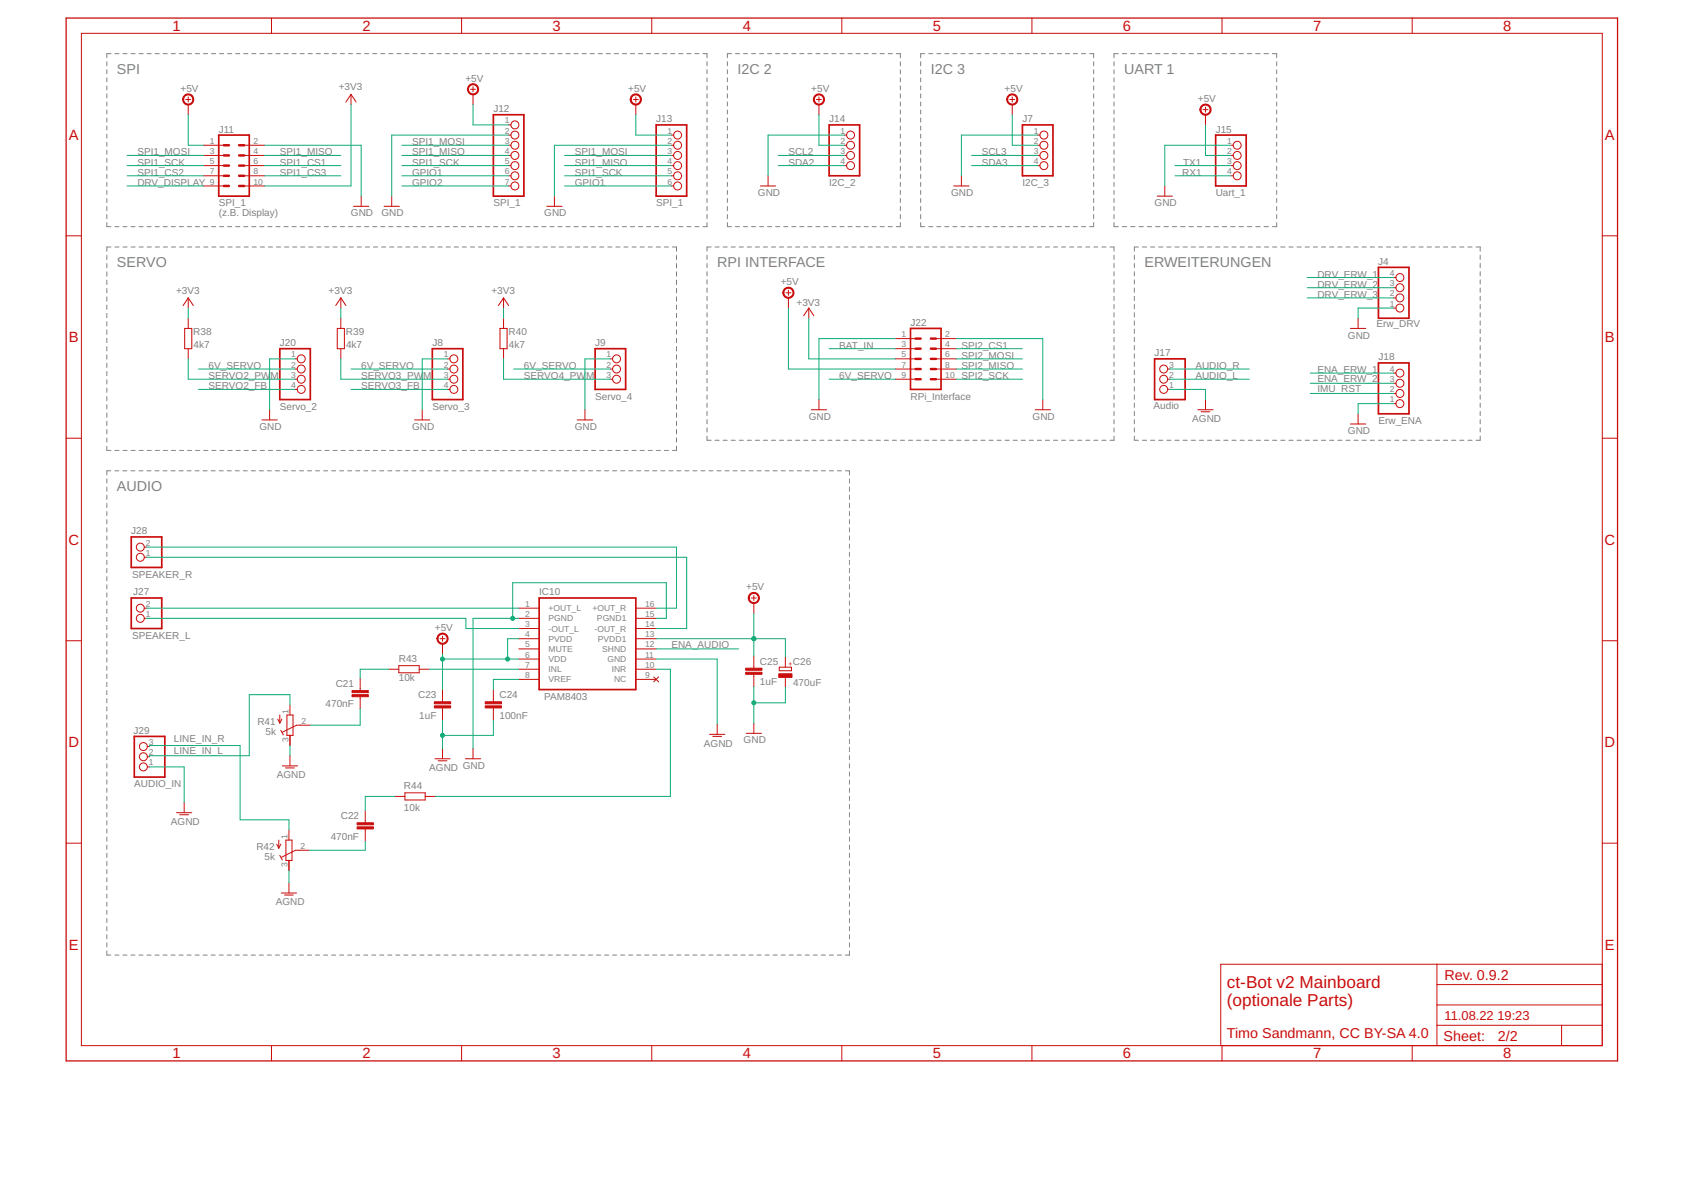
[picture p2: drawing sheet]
<svg xmlns="http://www.w3.org/2000/svg" width="420mm" height="297mm" viewBox="0 0 420 297" stroke-linecap="round" stroke-linejoin="round" font-family="sans-serif">
<g fill="none" stroke="#808080" stroke-width=".25">
<path d="M26.7 15.4v1M26.7 17.4v1M26.7 19.4v1M27.7 13.4h-1v1M28.7 13.4h1M30.7 13.4h1M32.7 13.4h1M34.7 13.4h1M36.7 13.4h1M38.7 13.4h1.1M40.7 13.4h1.1M42.8 13.4h1"/>
<path d="M44.8 13.4h1M46.8 13.4h1M48.8 13.4h1M50.8 13.4h1M52.8 13.4h1M54.8 13.4h1M56.8 13.4h1M58.8 13.4h1.1M60.9 13.4h1M62.9 13.4h1M64.9 13.4h1M66.9 13.4h1"/>
<path d="M68.9 13.4h1M70.9 13.4h1M72.9 13.4h1M74.9 13.4h1M76.9 13.4h1.1M79 13.4h1M81 13.4h1M83 13.4h1M85 13.4h1M87 13.4h1M89 13.4h1M91 13.4h1"/>
<path d="M93 13.4h1M95.1 13.4h1M97.1 13.4h1M99.1 13.4h1M101.1 13.4h1M103.1 13.4h1M105.1 13.4h1M107.1 13.4h1M109.1 13.4h1M111.1 13.4h1.1M113.2 13.4h1M115.2 13.4h1"/>
<path d="M117.2 13.4h1M119.2 13.4h1M121.2 13.4h1M123.2 13.4h1M125.2 13.4h1M127.2 13.4h1M129.2 13.4h1.1M131.3 13.4h1M133.3 13.4h1M135.3 13.4h1M137.3 13.4h1M139.3 13.4h1"/>
<path d="M141.3 13.4h1M143.3 13.4h1M145.3 13.4h1M147.3 13.4h1.1M149.4 13.4h1M151.4 13.4h1M153.4 13.4h1M155.4 13.4h1M157.4 13.4h1M159.4 13.4h1M161.4 13.4h1M163.4 13.4h1"/>
<path d="M165.4 13.4h1.1M167.4 13.4h1.1M169.5 13.4h1M171.5 13.4h1M173.5 13.4h1M175.5 13.4h1v1M176.5 15.4v1M176.5 17.4v1M176.5 19.4v1M181.6 15.4v1M181.6 17.4v1M181.6 19.4v1"/>
<path d="M182.6 13.4h-1v1M183.6 13.4h1M185.6 13.4h1M187.6 13.4h1M189.6 13.4h1M191.6 13.4h1M193.6 13.4h1M195.6 13.4h1.1M197.7 13.4h1M199.7 13.4h1M201.7 13.4h1M203.7 13.4h1"/>
<path d="M205.7 13.4h1M207.7 13.4h1M209.7 13.4h1M211.7 13.4h1M213.7 13.4h1M215.7 13.4h1M217.7 13.4h1M219.7 13.4h1M221.7 13.4h1.1M223.8 13.4h1v1M224.8 15.4v1M224.8 17.4v1"/>
<path d="M224.8 19.4v1M229.8 15.4v1M229.8 17.4v1M229.8 19.4v1M230.8 13.4h-1v1M231.9 13.4h1M233.9 13.4h1M235.9 13.4h1M237.9 13.4h1M239.9 13.4h1M241.9 13.4h1M243.9 13.4h1"/>
<path d="M245.9 13.4h1M247.9 13.4h1M249.9 13.4h1M251.9 13.4h1M253.9 13.4h1.1M255.9 13.4h1.1M258 13.4h1M260 13.4h1M262 13.4h1M264 13.4h1M266 13.4h1M268 13.4h1"/>
<path d="M270 13.4h1M272 13.4h1v1M273 15.4v1M273 17.4v1M273 19.4v1M278.1 15.4v1M278.1 17.4v1M278.1 19.4v1M279.2 13.4h-1.1v1M280.2 13.4h1.1M282.3 13.4h1M284.4 13.4h1"/>
<path d="M286.4 13.4h1.1M288.5 13.4h1.1M290.6 13.4h1.1M292.7 13.4h1.1M294.7 13.4h1.1M296.8 13.4h1.1M298.9 13.4h1.1M301 13.4h1.1M303.1 13.4h1.1M305.2 13.4h1M307.2 13.4h1.1M309.3 13.4h1.1"/>
<path d="M311.4 13.4h1.1M313.5 13.4h1.1M315.6 13.4h1.1M317.6 13.4h1.1v1M318.7 15.4v1M318.7 17.4v1M318.7 19.4v1M26.7 21.4v1M26.7 23.4v1M26.7 25.4v1.1M26.7 27.5v1M26.7 29.5v1"/>
<path d="M26.7 31.5v1M26.7 33.5v1M26.7 35.5v1M26.7 37.5v1M26.7 39.5v1M176.5 21.4v1M176.5 23.4v1M176.5 25.4v1.1M176.5 27.5v1M176.5 29.5v1M176.5 31.5v1M176.5 33.5v1"/>
<path d="M176.5 35.5v1M176.5 37.5v1M176.5 39.5v1M181.6 21.4v1M181.6 23.4v1M181.6 25.4v1.1M181.6 27.5v1M181.6 29.5v1M181.6 31.5v1M181.6 33.5v1M181.6 35.5v1M181.6 37.5v1"/>
<path d="M181.6 39.5v1M224.8 21.4v1M224.8 23.4v1M224.8 25.4v1.1M224.8 27.5v1M224.8 29.5v1M224.8 31.5v1M224.8 33.5v1M224.8 35.5v1M224.8 37.5v1M224.8 39.5v1M229.8 21.4v1"/>
<path d="M229.8 23.4v1M229.8 25.4v1.1M229.8 27.5v1M229.8 29.5v1M229.8 31.5v1M229.8 33.5v1M229.8 35.5v1M229.8 37.5v1M229.8 39.5v1M273 21.4v1M273 23.4v1M273 25.4v1.1"/>
<path d="M273 27.5v1M273 29.5v1M273 31.5v1M273 33.5v1M273 35.5v1M273 37.5v1M273 39.5v1M278.1 21.4v1M278.1 23.4v1M278.1 25.4v1.1M278.1 27.5v1M278.1 29.5v1"/>
<path d="M278.1 31.5v1M278.1 33.5v1M278.1 35.5v1M278.1 37.5v1M278.1 39.5v1M318.7 21.4v1M318.7 23.4v1M318.7 25.4v1.1M318.7 27.5v1M318.7 29.5v1M318.7 31.5v1M318.7 33.5v1"/>
<path d="M318.7 35.5v1M318.7 37.5v1M318.7 39.5v1M26.7 41.5v1M26.7 43.5v1M26.7 45.5v1M26.7 47.5v1M26.7 49.6v.9M26.7 51.5v1.1M26.7 53.6v1M26.7 55.6v1h1M28.7 56.6h1"/>
<path d="M30.7 56.6h1M32.7 56.6h1M34.7 56.6h1M36.7 56.6h1M38.7 56.6h1.1M40.7 56.6h1.1M42.8 56.6h1M44.8 56.6h1M46.8 56.6h1M48.8 56.6h1M50.8 56.6h1M52.8 56.6h1"/>
<path d="M54.8 56.6h1M56.8 56.6h1M58.8 56.6h1.1M60.9 56.6h1M62.9 56.6h1M64.9 56.6h1M66.9 56.6h1M68.9 56.6h1M70.9 56.6h1M72.9 56.6h1M74.9 56.6h1M76.9 56.6h1.1"/>
<path d="M79 56.6h1M81 56.6h1M83 56.6h1M85 56.6h1M87 56.6h1M89 56.6h1M91 56.6h1M93 56.6h1M95.1 56.6h1M97.1 56.6h1M99.1 56.6h1M101.1 56.6h1"/>
<path d="M103.1 56.6h1M105.1 56.6h1M107.1 56.6h1M109.1 56.6h1M111.1 56.6h1.1M113.2 56.6h1M115.2 56.6h1M117.2 56.6h1M119.2 56.6h1M121.2 56.6h1M123.2 56.6h1M125.2 56.6h1"/>
<path d="M127.2 56.6h1M129.2 56.6h1.1M131.3 56.6h1M133.3 56.6h1M135.3 56.6h1M137.3 56.6h1M139.3 56.6h1M141.3 56.6h1M143.3 56.6h1M145.3 56.6h1M147.3 56.6h1.1M149.4 56.6h1"/>
<path d="M151.4 56.6h1M153.4 56.6h1M155.4 56.6h1M157.4 56.6h1M159.4 56.6h1M161.4 56.6h1M163.4 56.6h1M165.4 56.6h1.1M167.4 56.6h1.1M169.5 56.6h1M171.5 56.6h1M173.5 56.6h1"/>
<path d="M176.5 55.6v1h-1M176.5 41.5v1M176.5 43.5v1M176.5 45.5v1M176.5 47.5v1M176.5 49.6v.9M176.5 51.5v1.1M176.5 53.6v1M181.6 55.6v1h1M181.6 41.5v1M181.6 43.5v1M181.6 45.5v1"/>
<path d="M181.6 47.5v1M181.6 49.6v.9M181.6 51.5v1.1M181.6 53.6v1M183.6 56.6h1M185.6 56.6h1M187.6 56.6h1M189.6 56.6h1M191.6 56.6h1M193.6 56.6h1M195.6 56.6h1.1M197.7 56.6h1"/>
<path d="M199.7 56.6h1M201.7 56.6h1M203.7 56.6h1M205.7 56.6h1M207.7 56.6h1M209.7 56.6h1M211.7 56.6h1M213.7 56.6h1M215.7 56.6h1M217.7 56.6h1M219.7 56.6h1M221.7 56.6h1.1"/>
<path d="M224.8 55.6v1h-1M224.8 41.5v1M224.8 43.5v1M224.8 45.5v1M224.8 47.5v1M224.8 49.6v.9M224.8 51.5v1.1M224.8 53.6v1M229.8 55.6v1h1M229.8 41.5v1M229.8 43.5v1M229.8 45.5v1"/>
<path d="M229.8 47.5v1M229.8 49.6v.9M229.8 51.5v1.1M229.8 53.6v1M231.9 56.6h1M233.9 56.6h1M235.9 56.6h1M237.9 56.6h1M239.9 56.6h1M241.9 56.6h1M243.9 56.6h1M245.9 56.6h1"/>
<path d="M247.9 56.6h1M249.9 56.6h1M251.9 56.6h1M253.9 56.6h1.1M255.9 56.6h1.1M258 56.6h1M260 56.6h1M262 56.6h1M264 56.6h1M266 56.6h1M268 56.6h1M270 56.6h1"/>
<path d="M273 55.6v1h-1M273 41.5v1M273 43.5v1M273 45.5v1M273 47.5v1M273 49.6v.9M273 51.5v1.1M273 53.6v1M278.1 55.6v1h1.1M278.1 41.5v1M278.1 43.5v1M278.1 45.5v1"/>
<path d="M278.1 47.5v1M278.1 49.6v.9M278.1 51.5v1.1M278.1 53.6v1M280.2 56.6h1.1M282.3 56.6h1M284.4 56.6h1M286.4 56.6h1.1M288.5 56.6h1.1M290.6 56.6h1.1M292.7 56.6h1.1M294.7 56.6h1.1"/>
<path d="M296.8 56.6h1.1M298.9 56.6h1.1M301 56.6h1.1M303.1 56.6h1.1M305.2 56.6h1M307.2 56.6h1.1M309.3 56.6h1.1M311.4 56.6h1.1M313.5 56.6h1.1M315.6 56.6h1.1M318.7 55.6v1h-1.1M318.7 41.5v1"/>
<path d="M318.7 43.5v1M318.7 45.5v1M318.7 47.5v1M318.7 49.6v.9M318.7 51.5v1.1M318.7 53.6v1M26.7 63.7v1.1M26.7 65.8v1.1M26.7 67.9v1M26.7 69.9v1.1M26.7 72v1.1M26.7 74.1v1.1"/>
<path d="M26.7 76.2v1M26.7 78.2v1.1M27.7 61.7h-1v1M28.7 61.7h1M30.7 61.7h1M32.7 61.7h1M34.7 61.7h1.1M36.7 61.7h1.1M38.8 61.7h1M40.8 61.7h1M42.8 61.7h1M44.8 61.7h1"/>
<path d="M46.8 61.7h1.1M48.9 61.7h1M50.9 61.7h1M52.9 61.7h1M54.9 61.7h1M56.9 61.7h1.1M58.9 61.7h1.1M61 61.7h1M63 61.7h1M65 61.7h1M67 61.7h1M69 61.7h1"/>
<path d="M71.1 61.7h1M73.1 61.7h1M75.1 61.7h1M77.1 61.7h1M79.1 61.7h1M81.1 61.7h1M83.1 61.7h1.1M85.2 61.7h1M87.2 61.7h1M89.2 61.7h1M91.2 61.7h1M93.2 61.7h1.1"/>
<path d="M95.2 61.7h1.1M97.3 61.7h1M99.3 61.7h1M101.3 61.7h1M103.3 61.7h1M105.3 61.7h1.1M107.4 61.7h1M109.4 61.7h1M111.4 61.7h1M113.4 61.7h1M115.4 61.7h1M117.5 61.7h1"/>
<path d="M119.5 61.7h1M121.5 61.7h1M123.5 61.7h1M125.5 61.7h1M127.5 61.7h1M129.5 61.7h1.1M131.6 61.7h1M133.6 61.7h1M135.6 61.7h1M137.6 61.7h1M139.6 61.7h1.1M141.6 61.7h1.1"/>
<path d="M143.7 61.7h1M145.7 61.7h1M147.7 61.7h1M149.7 61.7h1M151.7 61.7h1.1M153.8 61.7h1M155.8 61.7h1M157.8 61.7h1M159.8 61.7h1M161.8 61.7h1M163.8 61.7h1.1M165.9 61.7h1"/>
<path d="M167.9 61.7h1v1M168.9 63.7v1.1M168.9 65.8v1.1M168.9 67.9v1M168.9 69.9v1.1M168.9 72v1.1M168.9 74.1v1.1M168.9 76.2v1M168.9 78.2v1.1M176.5 63.7v1M176.5 65.8v1M176.5 67.8v1.1"/>
<path d="M176.5 69.8v1.1M176.5 71.9v1.1M176.5 74v1M176.5 76v1.1M176.5 78.1v1M177.5 61.7h-1v1M178.5 61.7h1M180.5 61.7h1M182.5 61.7h1.1M184.6 61.7h1M186.6 61.7h1M188.6 61.7h1"/>
<path d="M190.6 61.7h1M192.6 61.7h1M194.6 61.7h1M196.6 61.7h1M198.6 61.7h1M200.6 61.7h1.1M202.7 61.7h1M204.7 61.7h1M206.7 61.7h1M208.7 61.7h1M210.7 61.7h1M212.7 61.7h1"/>
<path d="M214.7 61.7h1.1M216.7 61.7h1.1M218.8 61.7h1M220.8 61.7h1M222.8 61.7h1M224.8 61.7h1M226.8 61.7h1M228.8 61.7h1M230.8 61.7h1M232.8 61.7h1M234.8 61.7h1.1M236.9 61.7h1"/>
<path d="M238.9 61.7h1M240.9 61.7h1M242.9 61.7h1M244.9 61.7h1M246.9 61.7h1M248.9 61.7h1M250.9 61.7h1M252.9 61.7h1.1M255 61.7h1M257 61.7h1M259 61.7h1M261 61.7h1"/>
<path d="M263 61.7h1M265 61.7h1M267 61.7h1M269 61.7h1M271.1 61.7h1M273.1 61.7h1M275.1 61.7h1M277.1 61.7h1v1M278.1 63.7v1M278.1 65.8v1M278.1 67.8v1.1M278.1 69.8v1.1"/>
<path d="M278.1 71.9v1.1M278.1 74v1M278.1 76v1.1M278.1 78.1v1M283.2 63.7v1M283.2 65.8v1M283.2 67.8v1.1M283.2 69.8v1.1M283.2 71.9v1.1M283.2 74v1M283.2 76v1.1M283.2 78.1v1"/>
<path d="M284.2 61.7h-1v1M285.2 61.7h1M287.2 61.7h1.1M289.3 61.7h1M291.3 61.7h1M293.3 61.7h1.1M295.4 61.7h1M297.4 61.7h1M299.4 61.7h1.1M301.5 61.7h1M303.5 61.7h1M305.5 61.7h1.1"/>
<path d="M307.6 61.7h1M309.6 61.7h1M311.6 61.7h1.1M313.6 61.7h1.1M315.7 61.7h1M317.7 61.7h1M319.7 61.7h1.1M321.8 61.7h1M323.8 61.7h1M325.8 61.7h1.1M327.9 61.7h1M329.9 61.7h1"/>
<path d="M331.9 61.7h1.1M334 61.7h1M336 61.7h1M338 61.7h1M340.1 61.7h1M342.1 61.7h1M344.1 61.7h1M346.2 61.7h1M348.2 61.7h1M350.2 61.7h1M352.3 61.7h1M354.3 61.7h1"/>
<path d="M356.3 61.7h1M358.3 61.7h1.1M360.4 61.7h1M362.4 61.7h1M364.4 61.7h1.1M366.5 61.7h1M368.5 61.7h1v1M369.5 63.7v1M369.5 65.8v1M369.5 67.8v1.1M369.5 69.8v1.1M369.5 71.9v1.1"/>
<path d="M369.5 74v1M369.5 76v1.1M369.5 78.1v1M26.7 80.3v1.1M26.7 82.4v1M26.7 84.4v1.1M26.7 86.5v1.1M26.7 88.6v1.1M26.7 90.7v1M26.7 92.7v1.1M26.7 94.8v1.1M26.7 96.9v1"/>
<path d="M26.7 98.9v1.1M168.9 80.3v1.1M168.9 82.4v1M168.9 84.4v1.1M168.9 86.5v1.1M168.9 88.6v1.1M168.9 90.7v1M168.9 92.7v1.1M168.9 94.8v1.1M168.9 96.9v1M168.9 98.9v1.1M176.5 80.1v1.1"/>
<path d="M176.5 82.2v1M176.5 84.2v1.1M176.5 86.3v1M176.5 88.3v1.1M176.5 90.4v1M176.5 92.4v1.1M176.5 94.5v1M176.5 96.5v1.1M176.5 98.6v1.1M278.1 80.1v1.1M278.1 82.2v1M278.1 84.2v1.1"/>
<path d="M278.1 86.3v1M278.1 88.3v1.1M278.1 90.4v1M278.1 92.4v1.1M278.1 94.5v1M278.1 96.5v1.1M278.1 98.6v1.1M283.2 80.1v1.1M283.2 82.2v1M283.2 84.2v1.1M283.2 86.3v1M283.2 88.3v1.1"/>
<path d="M283.2 90.4v1M283.2 92.4v1.1M283.2 94.5v1M283.2 96.5v1.1M283.2 98.6v1.1M369.5 80.1v1.1M369.5 82.2v1M369.5 84.2v1.1M369.5 86.3v1M369.5 88.3v1.1M369.5 90.4v1M369.5 92.4v1.1"/>
<path d="M369.5 94.5v1M369.5 96.5v1.1M369.5 98.6v1.1M26.7 101v1.1M26.7 103.1v1.1M26.7 105.2v1M26.7 107.2v1.1M26.7 109.3v1.1M26.7 111.4v1h1M26.7 119.5v1.1M27.7 117.5h-1v1.1M28.7 117.5h1"/>
<path d="M28.7 112.4h1M30.7 117.5h1M30.7 112.4h1M32.7 117.5h1M32.7 112.4h1M34.7 117.5h1M34.7 112.4h1.1M36.7 117.5h1M36.7 112.4h1.1M38.7 117.5h1M38.8 112.4h1M40.7 117.5h1"/>
<path d="M40.8 112.4h1M42.7 117.5h1M42.8 112.4h1M44.7 117.5h1M44.8 112.4h1M46.7 117.5h1M46.8 112.4h1.1M48.7 117.5h1M48.9 112.4h1M50.7 117.5h1M50.9 112.4h1M52.7 117.5h1"/>
<path d="M52.9 112.4h1M54.7 117.5h1M54.9 112.4h1M56.7 117.5h1M56.9 112.4h1.1M58.7 117.5h1M58.9 112.4h1.1M60.7 117.5h1M61 112.4h1M62.7 117.5h1.1M63 112.4h1M64.7 117.5h1.1"/>
<path d="M65 112.4h1M66.8 117.5h1M67 112.4h1M68.7 117.5h1.1M69 112.4h1M70.8 117.5h1M71.1 112.4h1M72.8 117.5h1M73.1 112.4h1M74.8 117.5h1M75.1 112.4h1M76.8 117.5h1"/>
<path d="M77.1 112.4h1M78.8 117.5h1M79.1 112.4h1M80.8 117.5h1M81.1 112.4h1M82.8 117.5h1M83.1 112.4h1.1M84.8 117.5h1M85.2 112.4h1M86.8 117.5h1M87.2 112.4h1M88.8 117.5h1"/>
<path d="M89.2 112.4h1M90.8 117.5h1M91.2 112.4h1M92.8 117.5h1M93.2 112.4h1.1M94.8 117.5h1M95.2 112.4h1.1M96.8 117.5h1M97.3 112.4h1M98.8 117.5h1M99.3 112.4h1M100.8 117.5h1"/>
<path d="M101.3 112.4h1M102.8 117.5h1M103.3 112.4h1M104.8 117.5h1M105.3 112.4h1.1M106.8 117.5h1M107.4 112.4h1M108.8 117.5h1.1M109.4 112.4h1M110.8 117.5h1M111.4 112.4h1M112.9 117.5h1"/>
<path d="M113.4 112.4h1M114.9 117.5h1M115.4 112.4h1M116.9 117.5h1M117.5 112.4h1M118.9 117.5h1M119.5 112.4h1M120.9 117.5h1M121.5 112.4h1M122.9 117.5h1M123.5 112.4h1M124.9 117.5h1"/>
<path d="M125.5 112.4h1M126.9 117.5h1M127.5 112.4h1M128.9 117.5h1M129.5 112.4h1.1M130.9 117.5h1M131.6 112.4h1M132.9 117.5h1M133.6 112.4h1M134.9 117.5h1M135.6 112.4h1M136.9 117.5h1"/>
<path d="M137.6 112.4h1M138.9 117.5h1M139.6 112.4h1.1M140.9 117.5h1M141.6 112.4h1.1M142.9 117.5h1M143.7 112.4h1M144.9 117.5h1M145.7 112.4h1M146.9 117.5h1M147.7 112.4h1M148.9 117.5h1"/>
<path d="M149.7 112.4h1M150.9 117.5h1M151.7 112.4h1.1M152.9 117.5h1M153.8 112.4h1M154.9 117.5h1.1M155.8 112.4h1M157 117.5h.9M157.8 112.4h1M159 117.5h1M159.8 112.4h1M161 117.5h1"/>
<path d="M161.8 112.4h1M163 117.5h1M163.8 112.4h1.1M165 117.5h1M165.9 112.4h1M167 117.5h1M168.9 101v1.1M168.9 103.1v1.1M168.9 105.2v1M168.9 107.2v1.1M168.9 109.3v1.1M168.9 111.4v1h-1"/>
<path d="M169 117.5h1M171 117.5h1M173 117.5h1M175 117.5h1M176.5 100.6v1.1M176.5 102.7v1M176.5 104.8v1M176.5 106.8v1M176.5 108.9v1h1M177 117.5h1M178.5 109.9h1M179 117.5h1"/>
<path d="M180.5 109.9h1M181 117.5h1M182.5 109.9h1.1M183 117.5h1M184.6 109.9h1M185 117.5h1M186.6 109.9h1M187 117.5h1M188.6 109.9h1M189 117.5h1M190.6 109.9h1M191 117.5h1"/>
<path d="M192.6 109.9h1M193 117.5h1M194.6 109.9h1M195 117.5h1M196.6 109.9h1M197 117.5h1M198.6 109.9h1M199 117.5h1M200.6 109.9h1.1M201 117.5h1M202.7 109.9h1M203.1 117.5h.9"/>
<path d="M204.7 109.9h1M205 117.5h1.1M206.7 109.9h1M207.1 117.5h1M208.7 109.9h1M209.1 117.5h1M210.7 109.9h1M211.1 117.5h1v1.1M212.1 119.5v1.1M212.7 109.9h1M214.7 109.9h1.1M216.7 109.9h1.1"/>
<path d="M218.8 109.9h1M220.8 109.9h1M222.8 109.9h1M224.8 109.9h1M226.8 109.9h1M228.8 109.9h1M230.8 109.9h1M232.8 109.9h1M234.8 109.9h1.1M236.9 109.9h1M238.9 109.9h1M240.9 109.9h1"/>
<path d="M242.9 109.9h1M244.9 109.9h1M246.9 109.9h1M248.9 109.9h1M250.9 109.9h1M252.9 109.9h1.1M255 109.9h1M257 109.9h1M259 109.9h1M261 109.9h1M263 109.9h1M265 109.9h1"/>
<path d="M267 109.9h1M269 109.9h1M271.1 109.9h1M273.1 109.9h1M275.1 109.9h1M278.1 100.6v1.1M278.1 102.7v1M278.1 104.8v1M278.1 106.8v1M278.1 108.9v1h-1M283.2 108.9v1h1M283.2 100.6v1.1"/>
<path d="M283.2 102.7v1M283.2 104.8v1M283.2 106.8v1M285.2 109.9h1M287.2 109.9h1.1M289.3 109.9h1M291.3 109.9h1M293.3 109.9h1.1M295.4 109.9h1M297.4 109.9h1M299.4 109.9h1.1M301.5 109.9h1"/>
<path d="M303.5 109.9h1M305.5 109.9h1.1M307.6 109.9h1M309.6 109.9h1M311.6 109.9h1.1M313.6 109.9h1.1M315.7 109.9h1M317.7 109.9h1M319.7 109.9h1.1M321.8 109.9h1M323.8 109.9h1M325.8 109.9h1.1"/>
<path d="M327.9 109.9h1M329.9 109.9h1M331.9 109.9h1.1M334 109.9h1M336 109.9h1M338 109.9h1M340.1 109.9h1M342.1 109.9h1M344.1 109.9h1M346.2 109.9h1M348.2 109.9h1M350.2 109.9h1"/>
<path d="M352.3 109.9h1M354.3 109.9h1M356.3 109.9h1M358.3 109.9h1.1M360.4 109.9h1M362.4 109.9h1M364.4 109.9h1.1M366.5 109.9h1M369.5 108.9v1h-1M369.5 100.6v1.1M369.5 102.7v1M369.5 104.8v1"/>
<path d="M369.5 106.8v1M26.7 121.6v1M26.7 123.6v1.1M26.7 125.6v1.1M26.7 127.7v1M26.7 129.7v1M26.7 131.7v1.1M26.7 133.8v1M26.7 135.8v1M26.7 137.8v1.1M26.7 139.9v1M212.1 121.6v1"/>
<path d="M212.1 123.6v1.1M212.1 125.6v1.1M212.1 127.7v1M212.1 129.7v1M212.1 131.7v1.1M212.1 133.8v1M212.1 135.8v1M212.1 137.8v1.1M212.1 139.9v1M26.7 141.9v1M26.7 143.9v1.1M26.7 146v1"/>
<path d="M26.7 148v1M26.7 150v1M26.7 152.1v1M26.7 154.1v1M26.7 156.1v1M26.7 158.2v1M212.1 141.9v1M212.1 143.9v1.1M212.1 146v1M212.1 148v1M212.1 150v1M212.1 152.1v1"/>
<path d="M212.1 154.1v1M212.1 156.1v1M212.1 158.2v1M26.7 160.2v1M26.7 162.2v1M26.7 164.3v1M26.7 166.3v1M26.7 168.3v1M26.7 170.3v1.1M26.7 172.4v1M26.7 174.4v1M26.7 176.4v1.1"/>
<path d="M26.7 178.5v1M212.1 160.2v1M212.1 162.2v1M212.1 164.3v1M212.1 166.3v1M212.1 168.3v1M212.1 170.3v1.1M212.1 172.4v1M212.1 174.4v1M212.1 176.4v1.1M212.1 178.5v1M26.7 180.5v1"/>
<path d="M26.7 182.5v1.1M26.7 184.6v1M26.7 186.6v1M26.7 188.6v1.1M26.7 190.6v1.1M26.7 192.7v1M26.7 194.7v1M26.7 196.7v1.1M26.7 198.8v1M212.1 180.5v1M212.1 182.5v1.1M212.1 184.6v1"/>
<path d="M212.1 186.6v1M212.1 188.6v1.1M212.1 190.6v1.1M212.1 192.7v1M212.1 194.7v1M212.1 196.7v1.1M212.1 198.8v1M26.7 200.8v1M26.7 202.8v1.1M26.7 204.9v1M26.7 206.9v1M26.7 208.9v1.1"/>
<path d="M26.7 211v1M26.7 213v1M26.7 215v1.1M26.7 217.1v1M26.7 219.1v1M212.1 200.8v1M212.1 202.8v1.1M212.1 204.9v1M212.1 206.9v1M212.1 208.9v1.1M212.1 211v1M212.1 213v1"/>
<path d="M212.1 215v1.1M212.1 217.1v1M212.1 219.1v1M26.7 221.1v1M26.7 223.2v1M26.7 225.2v1M26.7 227.2v1M26.7 229.3v1M26.7 231.3v1M26.7 233.3v1M26.7 235.4v1M26.7 237.4v1h1"/>
<path d="M28.7 238.4h1M30.7 238.4h1M32.7 238.4h1M34.7 238.4h1M36.7 238.4h1M38.7 238.4h1M40.7 238.4h1M42.7 238.4h1M44.7 238.4h1M46.7 238.4h1M48.7 238.4h1M50.7 238.4h1"/>
<path d="M52.7 238.4h1M54.7 238.4h1M56.7 238.4h1M58.7 238.4h1M60.7 238.4h1M62.7 238.4h1.1M64.7 238.4h1.1M66.8 238.4h1M68.7 238.4h1.1M70.8 238.4h1M72.8 238.4h1M74.8 238.4h1"/>
<path d="M76.8 238.4h1M78.8 238.4h1M80.8 238.4h1M82.8 238.4h1M84.8 238.4h1M86.8 238.4h1M88.8 238.4h1M90.8 238.4h1M92.8 238.4h1M94.8 238.4h1M96.8 238.4h1M98.8 238.4h1"/>
<path d="M100.8 238.4h1M102.8 238.4h1M104.8 238.4h1M106.8 238.4h1M108.8 238.4h1.1M110.8 238.4h1M112.9 238.4h1M114.9 238.4h1M116.9 238.4h1M118.9 238.4h1M120.9 238.4h1M122.9 238.4h1"/>
<path d="M124.9 238.4h1M126.9 238.4h1M128.9 238.4h1M130.9 238.4h1M132.9 238.4h1M134.9 238.4h1M136.9 238.4h1M138.9 238.4h1M140.9 238.4h1M142.9 238.4h1M144.9 238.4h1M146.9 238.4h1"/>
<path d="M148.9 238.4h1M150.9 238.4h1M152.9 238.4h1M154.9 238.4h1.1M157 238.4h.9M159 238.4h1M161 238.4h1M163 238.4h1M165 238.4h1M167 238.4h1M169 238.4h1M171 238.4h1"/>
<path d="M173 238.4h1M175 238.4h1M177 238.4h1M179 238.4h1M181 238.4h1M183 238.4h1M185 238.4h1M187 238.4h1M189 238.4h1M191 238.4h1M193 238.4h1M195 238.4h1"/>
<path d="M197 238.4h1M199 238.4h1M201 238.4h1M203.1 238.4h.9M205 238.4h1.1M207.1 238.4h1M209.1 238.4h1M212.1 221.1v1M212.1 223.2v1M212.1 225.2v1M212.1 227.2v1M212.1 229.3v1"/>
<path d="M212.1 231.3v1M212.1 233.3v1M212.1 235.4v1M212.1 237.4v1h-1"/>
</g>
<g fill="none" stroke="#c90d0c" stroke-width=".25">
<path d="M20.3 8.3h379.7v252.7h-379.7zM67.8 4.5v3.8M115.2 4.5v3.8M162.7 4.5v3.8M210.2 4.5v3.8M257.6 4.5v3.8M305.1 4.5v3.8M352.6 4.5v3.8M46.4 24.8h1.2M47 24.2v1.3M47 26.1v2.5M50.8 36.3h5.1"/>
<path d="M50.8 38.8h5.1M61 36.3h5M61 38.8h5M87.6 23.6l1.3 1.9M87.6 23.6l-1.2 1.9M87.6 23.6v2.5M117.5 22.3h1.2M118.1 21.7v1.2M118.1 23.6v2.5M127 31.2h.6M127 33.7h.6M127 36.3h.6"/>
<path d="M127 38.8h.6M158.1 24.8h1.3M158.7 24.2v1.3M158.7 26.1v2.5M167.6 33.7h.6M167.6 36.3h.6M167.6 38.8h.6M203.8 24.8h1.3M204.4 24.2v1.3M204.4 26.1v2.5M210.8 33.7h.5M210.8 36.3h.5"/>
<path d="M210.8 38.8h.5M252.1 24.8h1.2M252.7 24.2v1.3M252.7 26.1v2.5M259.1 33.7h.5M259.1 36.3h.5M259.1 38.8h.5M300.3 27.4h1.3M300.9 26.7v1.3M300.9 28.6v2.6M307.3 36.3h.6M307.3 38.8h.6"/>
<path d="M16.5 58.9h3.8M50.8 41.3h5.1M50.8 43.9h5.1M50.8 46.4h5.1M61 41.3h5M61 43.9h5M61 46.4h5M88.3 51.5h3.8M90.2 49v2.5M95.9 51.5h3.8M97.8 49v2.5M127 41.3h.6"/>
<path d="M127 43.9h.6M127 46.4h.6M136.5 51.5h3.8M138.4 49v2.5M167.6 41.3h.6M167.6 43.9h.6M167.6 46.4h.6M189.8 46.4h3.9M191.7 43.9v2.5M210.8 41.3h.5M238.1 46.4h3.8M240 43.9v2.5"/>
<path d="M259.1 41.3h.5M288.9 49h3.8M290.8 46.4v2.6M307.3 41.3h.6M307.3 43.9h.6M400 58.9h3.8M47 74.4v2.5M47 79.4v2.6M47 74.4l1.3 1.9M47 74.4l-1.3 1.9M85.1 74.4l1.3 1.9M85.1 74.4l-1.3 1.9"/>
<path d="M85.1 74.4v2.5M85.1 79.4v2.6M125.7 74.4l1.3 1.9M125.7 74.4l-1.3 1.9M125.7 74.4v2.5M125.7 79.4v2.6M196.2 73.1h1.3M196.8 72.5v1.2M196.8 74.4v2.5M201.9 76.9l1.3 1.9M201.9 76.9l-1.3 1.9M201.9 76.9v2.5"/>
<path d="M339 79.4v2.6M347.9 76.9h.6M347.9 74.4h.6M347.9 71.8h.6M347.9 69.3h.6M46.1 82h1.8v5h-1.8zM47 87v2.6M73.7 97.2h.5M73.7 94.7h.5M73.7 92.1h.5M73.7 89.6h.5M84.2 82h1.8v5h-1.8z"/>
<path d="M85.1 87v2.6M111.7 97.2h.6M111.7 94.7h.6M111.7 92.1h.6M111.7 89.6h.6M124.8 82h1.8v5h-1.8zM125.7 87v2.6M152.4 94.7h.6M152.4 92.1h.6M152.4 89.6h.6M204.4 99.7v2.6M223.5 94.7h5.1"/>
<path d="M223.5 92.1h5.1M223.5 84.5h5.1M223.5 87h5.1M223.5 89.6h5.1M233.7 94.7h5M233.7 92.1h5M233.7 84.5h5M233.7 87h5M233.7 89.6h5M260.3 99.7v2.6M291.5 97.2h.6M291.5 94.7h.6"/>
<path d="M291.5 92.1h.6M300.9 99.7v2.6M337.1 82h3.9M347.9 98.2h.6M347.9 95.7h.6M347.9 93.1h.6M16.5 109.4h3.8M65.4 104.8h3.8M67.3 102.3v2.5M103.5 104.8h3.8M105.4 102.3v2.5M144.1 104.8h3.8"/>
<path d="M146 102.3v2.5M202.5 102.3h3.9M258.4 102.3h3.8M299 102.3h3.9M299.9 102.8h2.1M337.1 105.8h3.9M339 103.3v2.5M347.9 100.8h.6M400 109.4h3.8M36 139.1h.6M36 136.6h.6M16.5 159.9h3.8"/>
<path d="M36 154.3h.6M36 151.8h.6M109.8 159.4h1.3M110.5 158.8v1.3M129.5 154.3h5.1M129.5 151.8h5.1M129.5 156.9h5.1M129.5 159.4h5.1M158.7 154.3h5.1M158.7 151.8h5.1M158.7 156.9h5.1M158.7 159.4h5.1"/>
<path d="M187.6 149.3h1.2M188.2 148.6v1.3M188.2 150.5v2.6M400 159.9h3.8M69.3 179.5l.5 1M69.8 178.5v2M70.4 179.5l-.6 1M71.6 178.5h1.6v5.1h-1.6zM72.4 175.9v2.6M89.9 169.3v3.1M89.9 173.9v3.1M97 167h2.6"/>
<path d="M99.6 166.2h5v1.7h-5zM104.6 167h2.6M110.5 160.7v2.5M110.5 172.1v3.1M110.5 176.7v3M123.2 172.1v3.1M123.2 176.7v3M129.5 167h5.1M129.5 162h5.1M129.5 164.5h5.1M129.5 169.6h5.1M158.7 167h5.1"/>
<path d="M158.7 162h5.1M158.7 164.5h5.1M158.7 169.6h5.1M163.2 169l1.2 1.2M164.4 169l-1.2 1.2M188.2 163.7v3.1M188.2 168.3v3.1M194.5 166.5h3.1v.9h-3.1zM196.1 164v2.5M196.1 169.1v2.5M36.8 191.4h.5M36.8 188.9h.5"/>
<path d="M36.8 186.4h.5M70.1 182.3l.6 1.1M70.5 191.2h3.8M71.3 191.7h2.2M72.4 183.6v2.5M72.4 188.6v2.6M77.5 181h-3.5l-3.5 1.8M98.6 198.8h2.5M101.1 197.9h5.1v1.8h-5.1zM106.2 198.8h2.5M108.6 189.4h3.8M109.4 189.9h2.2"/>
<path d="M110.5 186.9v2.5M116.2 189.4h3.8M118.1 186.9v2.5M177.1 183.3h3.9M177.9 183.8h2.2M179 180.8v2.5M186.3 183h3.8M188.2 180.5v2.5M16.5 210.5h3.8M44.1 202.9h3.8M44.9 203.4h2.2M46 200.3v2.6"/>
<path d="M69.1 210.7l.5 1M69.6 209.7v2M69.8 213.5l.7 1.2M70.1 210.7l-.5 1M71.4 209.7h1.5v5.1h-1.5zM72.1 207.2v2.5M72.1 214.8v2.5M77.2 212.2h-3.4l-3.5 1.8M91.2 202.4v3M91.2 206.9v3.1M400 210.5h3.8M70.2 222.9h3.8"/>
<path d="M71 223.4h2.2M72.1 220.4v2.5M358.7 255.9h41.3M358.7 240.7v20.3M358.7 250.8h41.3M358.7 245.8h41.3M389.8 255.9v5.1M400 240.7h-95.2v20.3M67.8 261v3.8M115.2 261v3.8M162.7 261v3.8M210.2 261v3.8"/>
<path d="M257.6 261v3.8M305.1 261v3.8M352.6 261v3.8"/>
<circle cx="128.5" cy="38.8" r=".99"/>
<circle cx="128.5" cy="33.7" r=".99"/>
<circle cx="128.5" cy="36.3" r=".99"/>
<circle cx="128.5" cy="31.2" r=".99"/>
<circle cx="169.2" cy="38.8" r=".99"/>
<circle cx="169.2" cy="33.7" r=".99"/>
<circle cx="169.2" cy="36.3" r=".99"/>
<circle cx="212.3" cy="38.8" r=".99"/>
<circle cx="212.3" cy="33.7" r=".99"/>
<circle cx="212.3" cy="36.3" r=".99"/>
<circle cx="260.6" cy="36.3" r=".99"/>
<circle cx="260.6" cy="33.7" r=".99"/>
<circle cx="260.6" cy="38.8" r=".99"/>
<circle cx="308.9" cy="36.3" r=".99"/>
<circle cx="308.9" cy="38.8" r=".99"/>
<circle cx="128.5" cy="41.3" r=".99"/>
<circle cx="128.5" cy="43.9" r=".99"/>
<circle cx="128.5" cy="46.4" r=".99"/>
<circle cx="169.2" cy="41.3" r=".99"/>
<circle cx="169.2" cy="43.9" r=".99"/>
<circle cx="169.2" cy="46.4" r=".99"/>
<circle cx="212.3" cy="41.3" r=".99"/>
<circle cx="260.6" cy="41.3" r=".99"/>
<circle cx="308.9" cy="41.3" r=".99"/>
<circle cx="308.9" cy="43.9" r=".99"/>
<circle cx="349.5" cy="71.8" r=".99"/>
<circle cx="349.5" cy="76.9" r=".99"/>
<circle cx="349.5" cy="74.4" r=".99"/>
<circle cx="349.5" cy="69.3" r=".99"/>
<circle cx="75.2" cy="89.6" r=".99"/>
<circle cx="75.2" cy="97.2" r=".99"/>
<circle cx="75.2" cy="92.1" r=".99"/>
<circle cx="75.2" cy="94.7" r=".99"/>
<circle cx="113.3" cy="92.1" r=".99"/>
<circle cx="113.3" cy="97.2" r=".99"/>
<circle cx="113.3" cy="89.6" r=".99"/>
<circle cx="113.3" cy="94.7" r=".99"/>
<circle cx="153.9" cy="89.6" r=".99"/>
<circle cx="153.9" cy="92.1" r=".99"/>
<circle cx="153.9" cy="94.7" r=".99"/>
<circle cx="290.5" cy="97.2" r=".99"/>
<circle cx="290.5" cy="92.1" r=".99"/>
<circle cx="290.5" cy="94.7" r=".99"/>
<circle cx="349.5" cy="95.7" r=".99"/>
<circle cx="349.5" cy="98.2" r=".99"/>
<circle cx="349.5" cy="93.1" r=".99"/>
<circle cx="349.5" cy="100.8" r=".99"/>
<circle cx="35" cy="139.1" r=".99"/>
<circle cx="35" cy="136.6" r=".99"/>
<circle cx="35" cy="154.3" r=".99"/>
<circle cx="35" cy="151.8" r=".99"/>
<circle cx="35.8" cy="191.4" r=".99"/>
<circle cx="35.8" cy="186.4" r=".99"/>
<circle cx="35.8" cy="188.9" r=".99"/>
</g>
<g fill="#c90d0c" stroke="#c90d0c" stroke-width=".25">
<path d="M87.9 173.4h4v.5h-4z"/>
<path d="M87.9 172.4h4v.5h-4z"/>
<path d="M108.4 176.2h4.1v.5h-4.1z"/>
<path d="M108.4 175.2h4.1v.5h-4.1z"/>
<path d="M194.4 168.2h3.3v.9h-3.3z"/>
<path d="M121.1 176.2h4.1v.5h-4.1z"/>
<path d="M121.1 175.2h4.1v.5h-4.1z"/>
<path d="M186.2 167.8h4v.5h-4z"/>
<path d="M186.2 166.8h4v.5h-4z"/>
<path d="M89.2 206.4h4v.5h-4z"/>
<path d="M89.2 205.4h4v.5h-4z"/>
</g>
<g fill="none" stroke="#c90d0c" stroke-width=".42">
<path d="M54.6 33.7h7.6v15.3h-7.6zM123.2 28.6h7.6v20.4h-7.6zM163.8 31.2h7.6v17.8h-7.6zM207 31.2h7.6v12.7h-7.6zM255.2 31.2h7.7v12.7h-7.7zM303.5 33.7h7.6v12.7h-7.6zM344.1 66.7h7.6v12.7h-7.6zM69.8 87h7.7v12.7h-7.7zM107.9 87h7.6v12.7h-7.6zM148.6 87h7.6v10.2h-7.6zM227.3 82h7.6v15.2h-7.6zM288.2 89.6h7.7v10.1h-7.7z"/>
<path d="M344.1 90.6h7.6v12.7h-7.6zM32.8 134h7.6v7.6h-7.6zM32.8 149.3h7.6v7.6h-7.6zM134.6 149.3h24.1v22.8h-24.1zM33.5 183.8h7.6v10.2h-7.6z"/>
</g>
<g fill="#c90d0c" stroke="#c90d0c" stroke-width=".25">
<path d="M299.9 26.4a1.4 1.4 0 0 1 2.3 .3 1.4 1.4 0 0 1-.9 2 1.4 1.4 0 0 1-1.7-1.3h.2a1.15 1.15 0 0 1 1.6-1.1 1.15 1.15 0 0 1 .3 1.9 1.15 1.15 0 0 1-1.9-.6v-.2h-.2z" fill-rule="evenodd"/>
<path d="M203.4 23.9a1.39 1.39 0 0 1 2.2 .2 1.39 1.39 0 0 1-.8 2.1 1.39 1.39 0 0 1-1.7-1.4h.2a1.15 1.15 0 0 1 1.6-1.1 1.15 1.15 0 0 1 .3 2 1.15 1.15 0 0 1-1.9-.6v-.3h-.2z" fill-rule="evenodd"/>
<path d="M117.1 21.3a1.4 1.4 0 0 1 2.2 .3 1.4 1.4 0 0 1-.8 2 1.4 1.4 0 0 1-1.8-1.3h.2a1.15 1.15 0 0 1 1.6-1.1 1.15 1.15 0 0 1 .3 1.9 1.15 1.15 0 0 1-1.8-.5l-.1-.3h-.2z" fill-rule="evenodd"/>
<path d="M187.2 148.3a1.39 1.39 0 0 1 2.2 .3 1.39 1.39 0 0 1-.8 2 1.39 1.39 0 0 1-1.8-1.3h.2a1.15 1.15 0 0 1 1.7-1.1 1.15 1.15 0 0 1 .2 1.9 1.15 1.15 0 0 1-1.8-.6l-.1-.2h-.2z" fill-rule="evenodd"/>
<path d="M109.5 158.5a1.4 1.4 0 0 1 2.2 .2 1.4 1.4 0 0 1-.9 2.1 1.4 1.4 0 0 1-1.7-1.4h.2a1.15 1.15 0 0 1 1.6-1.1 1.15 1.15 0 0 1 .3 2 1.15 1.15 0 0 1-1.8-.6l-.1-.3h-.2z" fill-rule="evenodd"/>
<path d="M46 23.9a1.39 1.39 0 0 1 2.2 .2 1.39 1.39 0 0 1-.8 2.1 1.39 1.39 0 0 1-1.8-1.4h.2a1.14 1.14 0 0 1 1.6-1 1.14 1.14 0 0 1 .3 1.9 1.14 1.14 0 0 1-1.8-.6l-.1-.3h-.2z" fill-rule="evenodd"/>
<path d="M157.7 23.9a1.4 1.4 0 0 1 2.2 .2 1.4 1.4 0 0 1-.8 2.1 1.4 1.4 0 0 1-1.8-1.4h.3a1.15 1.15 0 0 1 1.6-1.1 1.15 1.15 0 0 1 .3 2 1.15 1.15 0 0 1-1.9-.6v-.3h-.3z" fill-rule="evenodd"/>
<path d="M251.7 23.9a1.39 1.39 0 0 1 2.2 .2 1.39 1.39 0 0 1-.8 2.1 1.39 1.39 0 0 1-1.8-1.4h.3a1.14 1.14 0 0 1 1.6-.9 1.14 1.14 0 0 1 .2 1.9 1.14 1.14 0 0 1-1.8-.7v-.3h-.3z" fill-rule="evenodd"/>
<path d="M195.8 72.1a1.4 1.4 0 0 1 2.2 .2 1.4 1.4 0 0 1-.8 2.1 1.4 1.4 0 0 1-1.8-1.3h.3a1.15 1.15 0 0 1 1.6-1.1 1.15 1.15 0 0 1 .3 1.9 1.15 1.15 0 0 1-1.9-.5v-.3h-.3z" fill-rule="evenodd"/>
</g>
<path d="M16.5 4.5h387.3v260.3h-387.3z" fill="none" stroke="#c90d0c" stroke-width=".32"/>
<g fill="none" stroke="#c90d0c" stroke-width=".61">
<path d="M55.9 38.8h1.2M55.9 36.3h1.2M59.7 38.8h1.3M59.7 36.3h1.3M55.9 46.4h1.2M55.9 43.9h1.2M55.9 41.3h1.2M59.7 46.4h1.3M59.7 43.9h1.3M59.7 41.3h1.3M228.6 94.7h1.2M228.6 92.1h1.2"/>
<path d="M228.6 89.6h1.2M228.6 87h1.2M228.6 84.5h1.2M232.4 94.7h1.3M232.4 92.1h1.3M232.4 89.6h1.3M232.4 87h1.3M232.4 84.5h1.3"/>
</g>
<g fill="none" stroke="#0dab76" stroke-width=".25">
<path d="M31.7 38.8h19.1M47 28.6v7.7h3.8M66 36.3h24.2v12.7M66 38.8h19.1M87.6 26.1v20.3h-21.6M100.3 36.3h26.7M100.3 38.8h26.7M118.1 26.1v5.1h8.9M127 33.7h-29.2v15.3M140.9 38.8h26.7M158.7 28.6v5.1h8.9M167.6 36.3h-29.2v12.7"/>
<path d="M194.3 38.8h16.5M204.4 28.6v7.7h6.4M210.8 33.7h-19.1v10.2M242.5 38.8h16.6M252.7 28.6v7.7h6.4M259.1 33.7h-19.1v10.2M300.9 31.2v7.6h6.4M307.3 36.3h-16.5v10.1M31.7 46.4h19.1M31.7 41.3h19.1M31.7 43.9h19.1M66 41.3h19.1"/>
<path d="M66 43.9h19.1M100.3 46.4h26.7M100.3 41.3h26.7M100.3 43.9h26.7M140.9 46.4h26.7M140.9 41.3h26.7M140.9 43.9h26.7M194.3 41.3h16.5M242.5 41.3h16.6M293.3 41.3h14M293.3 43.9h14M47 76.9v2.5"/>
<path d="M85.1 76.9v2.5M125.7 76.9v2.5M196.8 76.9v15.2h26.7M201.9 79.4v10.2h21.6M326.3 69.3h21.6M326.3 71.8h21.6M326.3 74.4h21.6M347.9 76.9h-8.9v2.5M47 89.6v5.1h26.7M49.5 92.1h24.2M49.5 97.2h24.2M73.7 89.6h-6.4v12.7"/>
<path d="M85.1 89.6v5.1h26.6M87.6 92.1h24.1M87.6 97.2h24.1M111.7 89.6h-6.3v12.7M125.7 89.6v5.1h26.7M128.2 92.1h24.2M152.4 89.6h-6.4v12.7M207 94.7h16.5M207 87h16.5M223.5 84.5h-19.1v15.2M238.7 84.5h21.6v15.2M238.7 89.6h16.5"/>
<path d="M238.7 94.7h16.5M238.7 92.1h16.5M238.7 87h16.5M292.1 94.7h19.8M292.1 97.2h8.8v2.5M292.1 92.1h19.8M327.1 95.7h20.8M327.1 93.1h20.8M327.1 98.2h20.8M347.9 100.8h-8.9v2.5M36.6 136.6h132.3v15.2h-5.1M36.6 139.1h134.8v17.8h-7.6"/>
<path d="M36.6 154.3h79.7v2.6h13.2M36.6 151.8h92.9M128 154.3v-8.8h38.3v8.8h-2.5M129.5 154.3h-11.4v32.6M129.5 159.4h-2.8v5.1M163.8 159.4h32.3v4.6M188.2 153.1v10.6M72.4 175.9v-2.5h-10.2v15.2h-24.9v.3M89.9 177v4h-12.4M97 167h-7.1v2.3M107.2 167h22.3M110.5 163.2v8.9"/>
<path d="M110.5 179.7v7.2M110.5 164.5h19M123.2 179.7v3.9h-12.7M129.5 169.6h-6.3v2.5M163.8 164.5h15.2v16.3M163.8 167h3.6v31.8h-58.7M163.8 162h20.6M188.2 171.4v9.1M196.1 171.6v3.8h-7.9M37.3 186.4v-.3h22.6v18.5h12.2v2.6M37.3 191.4h8.7v8.9M72.4 186.1v2.5"/>
<path d="M98.6 198.8h-7.4v3.6M72.1 217.3v3.1M91.2 210v2.2h-14"/>
</g>
<g fill="#0dab76" stroke="#0dab76" stroke-width=".25">
<circle cx="128" cy="154.3" r=".51"/>
<circle cx="188.2" cy="175.4" r=".51"/>
<circle cx="188.2" cy="159.4" r=".51"/>
<circle cx="110.5" cy="164.5" r=".51"/>
<circle cx="126.7" cy="164.5" r=".51"/>
<circle cx="110.5" cy="183.6" r=".51"/>
</g>
<g font-size="4.3" fill="#c90d0c">
<text x="306.3" y="246.5">ct-Bot v2 Mainboard</text>
<text x="306.3" y="251.1">(optionale Parts)</text>
</g>
<g font-size="3.7" fill="#c90d0c">
<text x="43" y="7.7">1</text>
<text x="90.5" y="7.7">2</text>
<text x="138" y="7.7">3</text>
<text x="185.4" y="7.7">4</text>
<text x="232.9" y="7.7">5</text>
<text x="280.3" y="7.7">6</text>
<text x="327.8" y="7.7">7</text>
<text x="375.3" y="7.7">8</text>
<text x="17.2" y="34.9">A</text>
<text x="400.7" y="34.9">A</text>
<text x="17.2" y="85.4">B</text>
<text x="400.7" y="85.4">B</text>
<text x="17.1" y="136">C</text>
<text x="400.6" y="136">C</text>
<text x="17.1" y="186.5">D</text>
<text x="400.6" y="186.5">D</text>
<text x="17.2" y="237">E</text>
<text x="400.7" y="237">E</text>
<text x="43" y="264.2">1</text>
<text x="90.5" y="264.2">2</text>
<text x="138" y="264.2">3</text>
<text x="185.4" y="264.2">4</text>
<text x="232.9" y="264.2">5</text>
<text x="280.3" y="264.2">6</text>
<text x="327.8" y="264.2">7</text>
<text x="375.3" y="264.2">8</text>
</g>
<g font-size="3.6" fill="#808080">
<text x="29.2" y="18.5">SPI</text>
<text x="184.1" y="18.5">I2C 2</text>
<text x="232.4" y="18.5">I2C 3</text>
<text x="280.6" y="18.5">UART 1</text>
<text x="29.2" y="66.7">SERVO</text>
<text x="179.1" y="66.7">RPI INTERFACE</text>
<text x="285.7" y="66.7">ERWEITERUNGEN</text>
<text x="29.2" y="122.6">AUDIO</text>
</g>
<g font-size="3.6" fill="#c90d0c">
<text x="360.6" y="244.5">Rev. 0.9.2</text>
<text x="306.3" y="259">Timo Sandmann, CC BY-SA 4.0</text>
<text x="360.4" y="259.9">Sheet:</text>
<text x="374" y="259.7">2/2</text>
</g>
<g font-size="3.2" fill="#c90d0c">
<text x="360.6" y="254.7">11.08.22</text>
<text x="373.8" y="254.7">19:23</text>
</g>
<g font-size="2.5" fill="#808080">
<text x="45.1" y="22.9">+5V</text>
<text x="84.6" y="22.5">+3V3</text>
<text x="116.2" y="20.4">+5V</text>
<text x="156.8" y="22.9">+5V</text>
<text x="202.5" y="22.9">+5V</text>
<text x="250.8" y="22.9">+5V</text>
<text x="123.2" y="28">J12</text>
<text x="299.1" y="25.5">+5V</text>
<text x="54.6" y="33.1">J11</text>
<text x="163.8" y="30.5">J13</text>
<text x="207" y="30.5">J14</text>
<text x="255.2" y="30.5">J7</text>
<text x="303.5" y="33.1">J15</text>
<text x="34.3" y="41.3">SPI1_SCK</text>
<text x="34.3" y="38.8">SPI1_MOSI</text>
<text x="69.8" y="38.8">SPI1_MISO</text>
<text x="69.8" y="41.3">SPI1_CS1</text>
<text x="102.9" y="38.8">SPI1_MISO</text>
<text x="102.9" y="41.3">SPI1_SCK</text>
<text x="102.9" y="36.3">SPI1_MOSI</text>
<text x="143.5" y="41.3">SPI1_MISO</text>
<text x="143.5" y="38.8">SPI1_MOSI</text>
<text x="196.8" y="41.3">SDA2</text>
<text x="196.8" y="38.8">SCL2</text>
<text x="245.1" y="38.8">SCL3</text>
<text x="245.1" y="41.3">SDA3</text>
<text x="295.4" y="41.3">TX1</text>
<text x="34.3" y="43.9">SPI1_CS2</text>
<text x="34.3" y="46.4">DRV_DISPLAY</text>
<text x="69.8" y="43.9">SPI1_CS3</text>
<text x="102.9" y="43.9">GPIO1</text>
<text x="102.9" y="46.4">GPIO2</text>
<text x="143.5" y="46.4">GPIO1</text>
<text x="143.5" y="43.9">SPI1_SCK</text>
<text x="207" y="46.4">I2C_2</text>
<text x="255.2" y="46.4">I2C_3</text>
<text x="295.1" y="43.9">RX1</text>
<text x="54.6" y="51.5">SPI_1</text>
<text x="123.2" y="51.5">SPI_1</text>
<text x="163.8" y="51.5">SPI_1</text>
<text x="189.2" y="49">GND</text>
<text x="237.5" y="49">GND</text>
<text x="288.3" y="51.5">GND</text>
<text x="303.5" y="49">Uart_1</text>
<text x="54.6" y="54">(z.B. Display)</text>
<text x="87.6" y="54">GND</text>
<text x="95.2" y="54">GND</text>
<text x="135.9" y="54">GND</text>
<text x="194.9" y="71.2">+5V</text>
<text x="328.9" y="69.3">DRV_ERW_1</text>
<text x="328.9" y="71.8">DRV_ERW_2</text>
<text x="344" y="66.1">J4</text>
<text x="43.9" y="73.3">+3V3</text>
<text x="82" y="73.3">+3V3</text>
<text x="122.7" y="73.3">+3V3</text>
<text x="198.9" y="76.4">+3V3</text>
<text x="328.9" y="74.3">DRV_ERW_3</text>
<text x="48.3" y="83.7">R38</text>
<text x="86.4" y="83.7">R39</text>
<text x="127" y="83.7">R40</text>
<text x="227.3" y="81.3">J22</text>
<text x="343.6" y="81.7">Erw_DRV</text>
<text x="48.3" y="86.8">4k7</text>
<text x="69.8" y="86.4">J20</text>
<text x="86.4" y="86.8">4k7</text>
<text x="107.9" y="86.4">J8</text>
<text x="127" y="86.8">4k7</text>
<text x="148.6" y="86.4">J9</text>
<text x="209.5" y="87">BAT_IN</text>
<text x="240" y="89.6">SPI2_MOSI</text>
<text x="240" y="87">SPI2_CS1</text>
<text x="288.3" y="89">J17</text>
<text x="336.5" y="84.5">GND</text>
<text x="344.1" y="90">J18</text>
<text x="52.1" y="94.7">SERVO2_PW</text>
<text x="52.1" y="92.1">6V_SERVO</text>
<text x="67.6" y="94.7">M</text>
<text x="90.2" y="94.7">SERVO3_PW</text>
<text x="90.2" y="92.1">6V_SERVO</text>
<text x="105.7" y="94.7">M</text>
<text x="130.8" y="94.7">SERVO4_PW</text>
<text x="130.8" y="92.1">6V_SERVO</text>
<text x="146.3" y="94.7">M</text>
<text x="209.5" y="94.7">6V_SERVO</text>
<text x="240" y="92.1">SPI2_MISO</text>
<text x="240" y="94.7">SPI2_SCK</text>
<text x="298.4" y="94.7">AUDIO_L</text>
<text x="298.4" y="92.1">AUDIO_R</text>
<text x="328.9" y="95.4">ENA_ERW_2</text>
<text x="328.9" y="93.1">ENA_ERW_1</text>
<text x="52.1" y="97.2">SERVO2_FB</text>
<text x="90.2" y="97.2">SERVO3_FB</text>
<text x="148.6" y="99.7">Servo_4</text>
<text x="227.3" y="99.7">RPi_Interface</text>
<text x="328.9" y="98">IMU_RST</text>
<text x="64.8" y="107.4">GND</text>
<text x="69.8" y="102.3">Servo_2</text>
<text x="102.9" y="107.4">GND</text>
<text x="107.9" y="102.3">Servo_3</text>
<text x="143.5" y="107.4">GND</text>
<text x="201.9" y="104.8">GND</text>
<text x="257.8" y="104.8">GND</text>
<text x="288" y="102">Audio</text>
<text x="297.7" y="105.3">AGND</text>
<text x="344.1" y="105.8">Erw_ENA</text>
<text x="336.5" y="108.4">GND</text>
<text x="32.8" y="133.4">J28</text>
<text x="33" y="144.2">SPEAKER_R</text>
<text x="33.3" y="148.6">J27</text>
<text x="134.6" y="148.6">IC10</text>
<text x="186.3" y="147.4">+5V</text>
<text x="33" y="159.4">SPEAKER_L</text>
<text x="108.6" y="157.5">+5V</text>
<text x="167.6" y="161.7">ENA_AUDIO</text>
<text x="99.6" y="165.3">R43</text>
<text x="189.7" y="165.9">C25</text>
<text x="198" y="166.1">C26</text>
<text x="83.8" y="171.5">C21</text>
<text x="99.6" y="170.1">10k</text>
<text x="189.7" y="171">1uF</text>
<text x="198" y="171.1">470uF</text>
<text x="81.3" y="176.6">470nF</text>
<text x="104.4" y="174.3">C23</text>
<text x="104.7" y="179.4">1uF</text>
<text x="124.7" y="179.4">100nF</text>
<text x="124.7" y="174.3">C24</text>
<text x="135.9" y="174.7">PAM8403</text>
<text x="33.3" y="183.2">J29</text>
<text x="43.4" y="185.3">LINE_IN_R</text>
<text x="64.3" y="180.9">R41</text>
<text x="66.3" y="183.6">5k</text>
<text x="185.7" y="185.6">GND</text>
<text x="43.4" y="188.1">LINE_IN_L</text>
<text x="175.7" y="186.3">AGND</text>
<text x="33.5" y="196.5">AUDIO_IN</text>
<text x="69.1" y="194.2">AGND</text>
<text x="100.8" y="197">R44</text>
<text x="107.2" y="192.4">AGND GND</text>
<text x="100.8" y="202.3">10k</text>
<text x="42.7" y="205.9">AGND</text>
<text x="82.6" y="209.6">470nF</text>
<text x="85.1" y="204.5">C22</text>
<text x="64" y="212.1">R42</text>
<text x="66" y="214.8">5k</text>
<text x="68.8" y="226">AGND</text>
</g>
<g font-size="2.1" fill="#808080">
<text x="52.4" y="35.9">1</text>
<text x="63.3" y="35.9">2</text>
<text x="126" y="30.8">1</text>
<text x="126" y="33.4">2</text>
<text x="126" y="35.9">3</text>
<text x="166.6" y="33.4">1</text>
<text x="166.6" y="35.9">2</text>
<text x="209.8" y="33.4">1</text>
<text x="209.8" y="35.9">2</text>
<text x="258.1" y="33.4">1</text>
<text x="258.1" y="35.9">2</text>
<text x="306.3" y="35.9">1</text>
<text x="52.4" y="38.4">3</text>
<text x="52.4" y="41">5</text>
<text x="63.3" y="38.4">4</text>
<text x="63.3" y="41">6</text>
<text x="126" y="38.4">4</text>
<text x="126" y="41">5</text>
<text x="166.6" y="38.4">3</text>
<text x="166.6" y="41">4</text>
<text x="209.8" y="38.4">3</text>
<text x="209.8" y="41">4</text>
<text x="258.1" y="38.4">3</text>
<text x="258.1" y="41">4</text>
<text x="306.3" y="38.4">2</text>
<text x="306.3" y="41">3</text>
<text x="52.4" y="43.5">7</text>
<text x="52.4" y="46.1">9</text>
<text x="63.3" y="43.5">8</text>
<text x="63.3" y="46.1">10</text>
<text x="126" y="43.5">6</text>
<text x="126" y="46.1">7</text>
<text x="166.6" y="43.5">5</text>
<text x="166.6" y="46.1">6</text>
<text x="306.3" y="43.5">4</text>
<text x="347" y="71.5">3</text>
<text x="347" y="68.9">4</text>
<text x="347" y="76.5">1</text>
<text x="347" y="74">2</text>
<text x="72.7" y="89.2">1</text>
<text x="110.8" y="89.2">1</text>
<text x="151.4" y="89.2">1</text>
<text x="225.1" y="84.2">1</text>
<text x="225.1" y="86.7">3</text>
<text x="225.1" y="89.2">5</text>
<text x="236" y="84.2">2</text>
<text x="236" y="86.7">4</text>
<text x="236" y="89.2">6</text>
<text x="72.7" y="91.8">2</text>
<text x="72.7" y="94.3">3</text>
<text x="110.8" y="91.8">2</text>
<text x="110.8" y="94.3">3</text>
<text x="151.4" y="91.8">2</text>
<text x="151.4" y="94.3">3</text>
<text x="225.1" y="91.8">7</text>
<text x="225.1" y="94.3">9</text>
<text x="236" y="91.8">8</text>
<text x="236" y="94.3">10</text>
<text x="291.9" y="94.3">2</text>
<text x="291.9" y="91.8">3</text>
<text x="347" y="95.3">3</text>
<text x="347" y="92.8">4</text>
<text x="72.7" y="96.9">4</text>
<text x="110.8" y="96.9">4</text>
<text x="291.9" y="96.9">1</text>
<text x="347" y="100.4">1</text>
<text x="347" y="97.9">2</text>
<text x="36.4" y="136.2">2</text>
<text x="36.4" y="138.8">1</text>
<text x="36.4" y="154">1</text>
<text x="36.4" y="151.5">2</text>
<text x="131.1" y="151.5">1</text>
<text x="131.1" y="154">2</text>
<text x="136.9" y="152.6">+OUT_L</text>
<text x="136.9" y="155.1">PGND</text>
<text x="147.9" y="152.6">+OUT_R</text>
<text x="149" y="155.1">PGND1</text>
<text x="161.1" y="154">15</text>
<text x="161.1" y="151.5">16</text>
<text x="131.1" y="156.5">3</text>
<text x="131.1" y="159.1">4</text>
<text x="131.1" y="161.6">5</text>
<text x="136.9" y="157.6">-OUT_L</text>
<text x="136.9" y="160.2">PVDD</text>
<text x="148.4" y="157.6">-OUT_R</text>
<text x="149.3" y="160.2">PVDD1</text>
<text x="161.1" y="159.1">13</text>
<text x="161.1" y="156.5">14</text>
<text x="161.1" y="161.6">12</text>
<text x="131.1" y="166.7">7</text>
<text x="131.1" y="164.1">6</text>
<text x="136.9" y="167.8">INL</text>
<text x="136.9" y="162.7">MUTE</text>
<text x="136.9" y="165.3">VDD</text>
<text x="150.3" y="162.7">SHND</text>
<text x="151.7" y="165.3">GND</text>
<text x="152.7" y="167.8">INR</text>
<text x="161.1" y="164.1">11</text>
<text x="161.1" y="166.7">10</text>
<text x="131.1" y="169.2">8</text>
<text x="136.9" y="170.3">VREF</text>
<text x="153.3" y="170.3">NC</text>
<text x="161.1" y="169.2">9</text>
<text x="72" y="178.1" transform="rotate(-90 72 178.1)">1</text>
<text x="37.1" y="186">3</text>
<text x="72" y="185.1" transform="rotate(-90 72 185.1)">3</text>
<text x="75.3" y="180.7">2</text>
<text x="37.1" y="191.1">1</text>
<text x="37.1" y="188.5">2</text>
<text x="71.8" y="209.4" transform="rotate(-90 71.8 209.4)">1</text>
<text x="75" y="211.9">2</text>
<text x="71.8" y="216.3" transform="rotate(-90 71.8 216.3)">3</text>
</g>
<text font-size="1.8" fill="#c90d0c" x="197.9" y="166.1" transform="rotate(-90 197.9 166.1)">+</text>
</svg>
